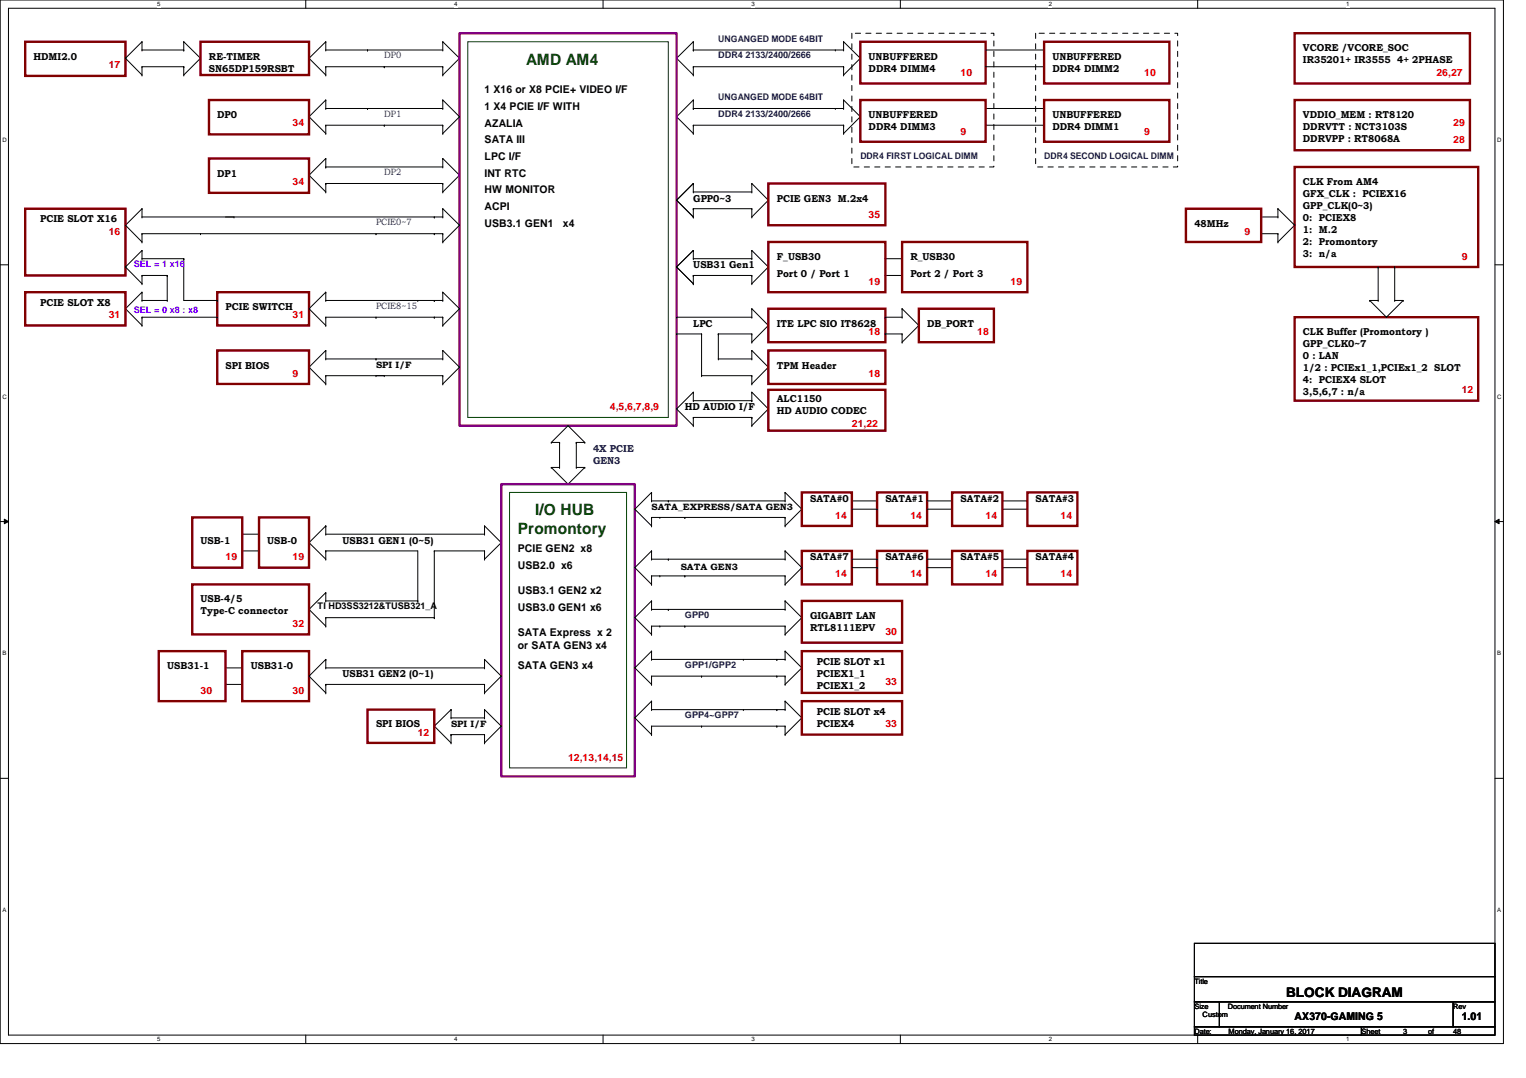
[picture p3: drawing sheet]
<svg xmlns="http://www.w3.org/2000/svg" width="297mm" height="210mm" viewBox="0 0 297 210" stroke-linecap="round" stroke-linejoin="round" font-family="sans-serif">
<path d="M0 0h292.6v203.2h-292.6zM1.6 1.6h289.4v199.9h-289.4z" fill="none" stroke="#000" stroke-width=".19"/>
<g fill="#fff">
<path d="M30.6 .2h.6v1.3h-.6z"/>
<path d="M30.6 201.7h.6v1.3h-.6z"/>
</g>
<path d="M59.5 0v1.6M59.5 201.5v1.7" fill="none" stroke="#000" stroke-width=".19"/>
<g fill="#fff">
<path d="M88.4 .2h.6v1.3h-.6z"/>
<path d="M88.4 201.7h.6v1.3h-.6z"/>
</g>
<path d="M117.4 0v1.6M117.4 201.5v1.7" fill="none" stroke="#000" stroke-width=".19"/>
<g fill="#fff">
<path d="M146.3 .2h.6v1.3h-.6z"/>
<path d="M146.3 201.7h.6v1.3h-.6z"/>
</g>
<path d="M175.3 0v1.6M175.3 201.5v1.7" fill="none" stroke="#000" stroke-width=".19"/>
<g fill="#fff">
<path d="M204.2 .2h.6v1.3h-.6z"/>
<path d="M204.2 201.7h.6v1.3h-.6z"/>
</g>
<path d="M233.1 0v1.6M233.1 201.5v1.7" fill="none" stroke="#000" stroke-width=".19"/>
<g fill="#fff">
<path d="M262 .2h.6v1.3h-.6z"/>
<path d="M262 201.7h.6v1.3h-.6z"/>
<path d="M.5 26.6h.8v1.3h-.8z"/>
<path d="M291.4 26.6h.8v1.3h-.8z"/>
<path d="M.5 76.5h.8v1.4h-.8z"/>
<path d="M291.4 76.5h.8v1.4h-.8z"/>
</g>
<path d="M0 51.6h1.6M291 51.6h1.6" fill="none" stroke="#000" stroke-width=".19"/>
<g fill="#fff">
<path d="M.5 126.5h.7v1.3h-.7z"/>
<path d="M291.4 126.5h.7v1.3h-.7z"/>
</g>
<path d="M0 101.6h1.6M.8 101.1l.8 .5-.8 .4zM291 101.6l.8-.5v.9zM291 101.6h1.6" fill="none" stroke="#000" stroke-width=".19"/>
<path d="M.8 101.1l.8 .5-.8 .4zM291 101.6l.8-.5v.9z" fill="#000"/>
<g fill="#fff">
<path d="M.5 176.5h.7v1.3h-.7z"/>
<path d="M291.4 176.5h.7v1.3h-.7z"/>
</g>
<g fill="none" stroke="#000" stroke-width=".19">
<path d="M27.6 13h.1M27.6 14.6h.1M27.6 9.7h.1M27.6 8.1h.1M27.6 13h8.2M27.6 9.7h8.2M27.6 8.1v1.6M27.6 13v1.6M27.6 8.1l-3.2 3.2 3.2 3.3M35.8 13h.1M35.8 9.7h.1M35.8 14.6h.1"/>
<path d="M35.8 8.1h.1M35.8 8.1v1.6M35.8 13v1.6M35.8 8.1l3.2 3.2-3.2 3.3M63.4 13h.1M63.4 14.6h.1M63.4 9.7h.1M63.4 8.1h.1M63.4 19.5h.1M63.4 8.1v1.6M63.4 13v1.6M63.4 19.5v1.6"/>
<path d="M63.4 13h22.8M63.4 9.7h22.8M63.4 8.1l-3.2 3.2 3.2 3.3M63.4 19.5l-3.2 3.2 3.2 3.3M71.5 9.7h.1M74.8 13h.1M86.2 13h.1M86.2 14.6h.1M86.2 8.1h.1M86.2 9.7h.1M86.2 19.5h.1M86.2 8.1v1.6"/>
<path d="M86.2 13v1.6M86.2 19.5v1.6M86.2 8.1l3.2 3.2-3.2 3.3M86.2 19.5l3.2 3.2-3.2 3.3M135 9.7h.1M135 19.5h.1M135 13h.1M135 8.1h.1M135 14.6h.1M135 13h29.2M135 9.7h29.2M135 8.1v1.6"/>
<path d="M135 13v1.6M135 19.5v1.6M135 19.5l-3.3 3.2 3.3 3.3M135 8.1l-3.3 3.2 3.3 3.3M162.6 9.7h.1M164.2 13h.1M164.2 9.7h.1M164.2 14.6h.1M164.2 8.1h.1M164.2 19.5h.1M164.2 8.1v1.6M164.2 13v1.6"/>
<path d="M164.2 19.5v1.6M164.2 8.1l3.3 3.2-3.3 3.3M164.2 19.5l3.3 3.2-3.3 3.3M191.9 13h11.3M191.9 9.7h11.3M203.2 13h.1M203.2 9.7h.1M63.4 35.7h.1M63.4 32.5h.1M63.4 37.4h.1M63.4 30.9h.1M63.4 24.4h.1"/>
<path d="M63.4 26h.1M63.4 21.1h.1M63.4 24.4v1.6M63.4 30.9v1.6M63.4 35.7v1.7M63.4 32.5h22.8M63.4 30.9l-3.2 3.2 3.2 3.3M63.4 35.7h22.8M63.4 24.4h22.8M63.4 21.1h22.8M71.5 21.1h.1M74.8 24.4h.1"/>
<path d="M86.2 35.7h.1M86.2 37.4h.1M86.2 30.9h.1M86.2 32.5h.1M86.2 24.4h.1M86.2 26h.1M86.2 21.1h.1M86.2 24.4v1.6M86.2 30.9v1.6M86.2 35.7v1.7M86.2 30.9l3.2 3.2-3.2 3.3M135 21.1h.1"/>
<path d="M135 24.4h.1M135 26h.1M135 35.7h.1M135 37.4h.1M135 24.4h29.2M135 21.1h29.2M135 24.4v1.6M135 35.7v1.7M135 35.7l-3.3 3.3 3.3 3.2M135 37.4h11.3M146.3 37.4h.1M146.3 35.7h.1"/>
<path d="M146.3 35.7v1.7M146.3 35.7l3.3 3.3-3.3 3.2M162.6 21.1h.1M164.2 24.4h.1M164.2 21.1h.1M164.2 26h.1M164.2 24.4v1.6M191.9 24.4h11.3M191.9 21.1h11.3M203.2 24.4h.1M203.2 21.1h.1M27.6 40.6h.1"/>
<path d="M27.6 42.2h.1M27.6 55.2h.1M27.6 50.4h.1M27.6 53.6h.1M27.6 48.8h.1M27.6 45.5h.1M27.6 47.1h.1M27.6 58.5h.1M27.6 56.9h.1M27.6 45.5h58.6M27.6 42.2h58.6M27.6 58.5h5"/>
<path d="M27.6 40.6l-3.2 3.3 3.2 3.2M27.6 40.6v1.6M27.6 45.5v1.6M27.6 48.8v1.6M27.6 53.6v1.6M27.6 56.9v1.6M27.6 53.6h5M27.6 50.4h8.2M27.6 48.8l-3.2 3.2 3.2 3.2M27.6 56.9l-3.2 3.2 3.2 3.3M32.6 53.6h.1M32.6 58.5h.1"/>
<path d="M32.6 53.6v4.9M35.8 50.4h.1M35.8 50.4v8.1h6.5M39 45.5h.1M42.3 58.5h.1M45.5 42.2h.1M63.4 56.9h.1M63.4 58.5h.1M63.4 56.9v1.6M63.4 58.5h22.8M63.4 56.9l-3.2 3.2 3.2 3.3M73.2 45.5h.1"/>
<path d="M81.3 58.5h.1M84.5 45.5h.1M84.5 42.2h.1M84.5 58.5h.1M86.2 40.6h.1M86.2 45.5h.1M86.2 42.2h.1M86.2 47.1h.1M86.2 56.9h.1M86.2 58.5h.1M86.2 40.6v1.6M86.2 45.5v1.6"/>
<path d="M86.2 56.9v1.6M86.2 40.6l3.2 3.3-3.2 3.2M86.2 56.9l3.2 3.2-3.2 3.3M135 53.6h.1M135 48.8h.1M135 50.4h.1M135 55.2h.1M135 40.6h.1M135 42.2h.1M135 40.6v1.6M135 48.8v1.6M135 53.6v1.6"/>
<path d="M135 53.6h11.3M135 48.8l-3.3 3.2 3.3 3.2M135 50.4h11.3M135 40.6h11.3M146.3 53.6h.1M146.3 55.2h.1M146.3 50.4h.1M146.3 48.8h.1M146.3 40.6h.1M146.3 42.2h.1M146.3 40.6v1.6M146.3 48.8v1.6"/>
<path d="M146.3 53.6v1.6M146.3 48.8l3.3 3.2-3.3 3.2M172.3 53.6h3.3M172.3 50.4h3.3M175.6 50.4h.1M175.6 53.6h.1M245.5 45.5h.1M245.5 42.2h.1M245.5 45.5h3.2M245.5 42.2h3.2M248.7 42.2h.1M248.7 47.1h.1"/>
<path d="M248.7 40.6h.1M248.7 45.5h.1M248.7 40.6v1.6M248.7 45.5v1.6M248.7 40.6l3.3 3.3-3.3 3.2M266.6 58.5h.1M266.6 58.5l3.3 3.3 3.2-3.3M266.6 58.5h1.7M268.3 52h.1M268.3 58.5h.1M268.3 52v6.5M271.5 58.5h.1"/>
<path d="M271.5 52h.1M271.5 58.5h1.6M271.5 52v6.5M273.1 58.5h.1M27.6 61.8h.1M27.6 63.4h.1M27.6 61.8v1.6M27.6 61.8h14.7M42.3 61.8h.1M63.4 63.4h.1M63.4 61.8h.1M63.4 68.2h.1"/>
<path d="M63.4 74.8h.1M63.4 69.9h.1M63.4 73.2h.1M63.4 61.8v1.6M63.4 68.2v1.7M63.4 73.2v1.6M63.4 69.9h22.8M63.4 73.2h22.8M63.4 61.8h22.8M63.4 68.2l-3.2 3.3 3.2 3.3M73.2 61.8h.1M73.2 69.9h.1"/>
<path d="M73.2 73.2h.1M74.8 73.2h.1M84.5 61.8h.1M86.2 61.8h.1M86.2 63.4h.1M86.2 73.2h.1M86.2 74.8h.1M86.2 68.2h.1M86.2 69.9h.1M86.2 61.8v1.6M86.2 68.2v1.7M86.2 73.2v1.6"/>
<path d="M86.2 68.2l3.2 3.3-3.2 3.3M131.7 65h.1M131.7 61.8h.1M131.7 65h4.9M131.7 61.8h14.6M135 78h.1M135 76.4h.1M135 76.4v1.6M135 76.4l-3.3 3.2 3.3 3.3M135 78h11.3M136.6 65h.1M136.6 73.2h.1"/>
<path d="M136.6 65v8.2M136.6 73.2h9.7M139.8 65h.1M139.8 69.9h.1M139.8 65v4.9M139.8 69.9h6.5M139.8 65h6.5M146.3 76.4h.1M146.3 78h.1M146.3 68.2h.1M146.3 73.2h.1M146.3 69.9h.1"/>
<path d="M146.3 74.8h.1M146.3 65h.1M146.3 66.6h.1M146.3 61.8h.1M146.3 60.1h.1M146.3 60.1v1.7M146.3 65v1.6M146.3 68.2v1.7M146.3 73.2v1.6M146.3 76.4v1.6M146.3 76.4l3.3 3.2-3.3 3.3M146.3 68.2l3.3 3.3-3.3 3.3"/>
<path d="M146.3 60.1l3.3 3.3-3.3 3.2M172.3 65h.1M172.3 61.8h.1M172.3 65h3.3M172.3 61.8h3.3M175.6 60.1h.1M175.6 65h.1M175.6 61.8h.1M175.6 66.6h.1M175.6 60.1l3.3 3.3-3.3 3.2M175.6 60.1v1.7M175.6 65v1.6"/>
<path d="M107.3 91h.1M107.3 86.1h.1M107.3 91l3.3 3.3 3.2-3.3M107.3 86.1l3.3-3.2 3.2 3.2M107.3 86.1h1.6M107.3 91h1.6M108.9 86.1h.1M108.9 91h.1M108.9 86.1v4.9M112.2 86.1h.1M112.2 91h.1M112.2 86.1h1.6"/>
<path d="M112.2 91h1.6M112.2 86.1v4.9M113.8 91h.1M113.8 86.1h.1M126.8 95.9h.1M126.8 97.5h.1M126.8 97.5h26M126.8 95.9l-3.2 3.2 3.2 3.3M126.8 95.9v1.6M130.1 97.5h.1M135 81.3h.1M135 82.9h.1"/>
<path d="M135 81.3v1.6M135 81.3h11.3M146.3 81.3h.1M146.3 82.9h.1M146.3 81.3v1.6M152.8 95.9h.1M152.8 97.5h.1M152.8 95.9l3.3 3.2-3.3 3.3M152.8 95.9v1.6M165.8 97.5h4.9M165.8 99.1h4.9M170.7 97.5h.1"/>
<path d="M170.7 99.1h.1M180.5 97.5h4.8M180.5 99.1h4.8M185.3 97.5h.1M185.3 99.1h.1M195.1 97.5h4.9M195.1 99.1h4.9M200 99.1h.1M200 97.5h.1M47.2 104h3.2M47.2 107.3h3.2M50.4 104h.1"/>
<path d="M50.4 107.3h.1M63.4 117h.1M63.4 115.4h.1M63.4 104h.1M63.4 108.9h.1M63.4 102.4h.1M63.4 107.3h.1M63.4 107.3h17.9v9.7M63.4 117h17.9M63.4 115.4l-3.2 3.3 3.2 3.2M63.4 102.4v1.6M63.4 107.3v1.6"/>
<path d="M63.4 115.4v1.6M63.4 104h30.9M63.4 102.4l-3.2 3.3 3.2 3.2M81.3 117h.1M84.5 107.3h.1M84.5 107.3v13M84.5 107.3h9.8M94.3 102.4h.1M94.3 107.3h.1M94.3 104h.1M94.3 108.9h.1M94.3 102.4l3.3 3.3-3.3 3.2"/>
<path d="M94.3 102.4v1.6M94.3 107.3v1.6M126.8 102.4h.1M126.8 100.8h.1M126.8 107.3h.1M126.8 113.8h.1M126.8 112.1h.1M126.8 108.9h.1M126.8 117h.1M126.8 118.7h.1M126.8 108.9h26M126.8 100.8h26"/>
<path d="M126.8 100.8v1.6M126.8 107.3v1.6M126.8 112.1v1.7M126.8 117v1.7M126.8 112.1h26M126.8 107.3l-3.2 3.2 3.2 3.3M126.8 118.7h26M126.8 117l-3.2 3.3 3.2 3.2M128.4 100.8h.1M128.4 112.1h.1M130.1 108.9h.1M130.1 118.7h.1"/>
<path d="M133.3 100.8h.1M133.3 112.1h.1M152.8 100.8h.1M152.8 102.4h.1M152.8 107.3h.1M152.8 112.1h.1M152.8 108.9h.1M152.8 113.8h.1M152.8 117h.1M152.8 118.7h.1M152.8 100.8v1.6M152.8 107.3v1.6"/>
<path d="M152.8 112.1v1.7M152.8 117v1.7M152.8 107.3l3.3 3.2-3.3 3.3M152.8 117l3.3 3.3-3.3 3.2M165.8 110.5h4.9M165.8 108.9h4.9M170.7 110.5h.1M170.7 108.9h.1M180.5 110.5h4.8M180.5 108.9h4.8M185.3 110.5h.1M185.3 108.9h.1"/>
<path d="M195.1 110.5h4.9M195.1 108.9h4.9M200 110.5h.1M200 108.9h.1M43.9 130h3.3M43.9 133.3h3.3M47.2 130h.1M47.2 133.3h.1M63.4 121.9h.1M63.4 120.3h.1M63.4 128.4h.1M63.4 133.3h.1"/>
<path d="M63.4 130h.1M63.4 134.9h.1M63.4 120.3h21.1M63.4 120.3v1.6M63.4 128.4v1.6M63.4 133.3v1.6M63.4 130h30.9M63.4 133.3h30.9M63.4 128.4l-3.2 3.3 3.2 3.2M84.5 120.3h.1M87.8 138.2h.1M87.8 139.8h.1"/>
<path d="M87.8 138.2v1.6M87.8 139.8h6.5M87.8 138.2l-3.3 3.2 3.3 3.3M94.3 138.2h.1M94.3 139.8h.1M94.3 128.4h.1M94.3 133.3h.1M94.3 130h.1M94.3 134.9h.1M94.3 128.4v1.6M94.3 133.3v1.6M94.3 138.2v1.6"/>
<path d="M94.3 138.2l3.3 3.2-3.3 3.3M94.3 128.4l3.3 3.3-3.3 3.2M126.8 136.5h.1M126.8 138.2h.1M126.8 126.8h.1M126.8 131.7h.1M126.8 133.3h.1M126.8 128.4h.1M126.8 123.5h.1M126.8 121.9h.1M126.8 121.9v1.6M126.8 126.8v1.6"/>
<path d="M126.8 131.7v1.6M126.8 136.5v1.7M126.8 136.5l-3.2 3.3 3.2 3.2M126.8 138.2h26M126.8 126.8l-3.2 3.2 3.2 3.3M126.8 128.4h26M126.8 131.7h26M126.8 121.9h26M128.4 121.9h.1M133.3 121.9h.1M136.6 131.7h.1M144.7 138.2h.1"/>
<path d="M144.7 128.4h.1M151.2 138.2h.1M151.2 128.4h.1M151.2 131.7h.1M152.8 136.5h.1M152.8 138.2h.1M152.8 133.3h.1M152.8 131.7h.1M152.8 126.8h.1M152.8 128.4h.1M152.8 121.9h.1M152.8 123.5h.1"/>
<path d="M152.8 121.9v1.6M152.8 126.8v1.6M152.8 131.7v1.6M152.8 136.5v1.7M152.8 136.5l3.3 3.3-3.3 3.2M152.8 126.8l3.3 3.2-3.3 3.3M0 151.6h1.6M87.8 143h.1M87.8 144.7h.1M87.8 143v1.7M87.8 143h6.5M94.3 143h.1"/>
<path d="M94.3 144.7h.1M94.3 143v1.7M126.8 141.4h.1M126.8 143h.1M126.8 141.4v1.6M126.8 141.4h26M136.6 141.4h.1M151.2 141.4h.1M152.8 143h.1M152.8 141.4h.1M152.8 141.4v1.6M291 151.6h1.6"/>
<path d="M232.5 183.7h58.5v6.5h-58.5zM232.5 190.2h58.5v4.9h-58.5zM232.5 195.1h4.9v4.8h-4.9zM232.5 199.9h32.5v1.6h-32.5zM237.4 195.1h45.5v4.8h-45.5zM265 199.9h26v1.6h-26zM282.9 195.1h8.1v4.8h-8.1z"/>
</g>
<g fill="none" stroke="#800000" stroke-width=".47">
<path d="M4.9 8.1h19.5v6.7h-19.5zM39 8.1h21.2v6.5h-21.2zM40.7 19.5h19.5v6.7h-19.5zM167.5 8.1h24.4v8.2h-24.4zM167.5 19.5h24.4v8.1h-24.4zM203.2 19.5h24.4v8.1h-24.4zM203.2 8.1h24.4v8.2h-24.4zM252 6.5h34.1v9.8h-34.1zM252 19.5h34.1v9.8h-34.1zM40.7 30.9h19.5v6.6h-19.5zM149.6 35.7h22.7v8.2h-22.7zM252 32.5h35.7v19.5h-35.7z"/>
<path d="M4.9 40.6h19.5v13h-19.5zM4.9 56.9h19.5v6.5h-19.5zM42.3 56.9h17.9v6.5h-17.9zM149.6 47.1h22.7v9.8h-22.7zM175.6 47.1h24.4v9.8h-24.4zM230.8 40.6h14.7v6.5h-14.7zM42.3 68.2h17.9v6.6h-17.9zM149.6 75.9h22.7v8h-22.7zM149.6 68.2h22.7v6.6h-22.7zM149.6 60.1h22.7v6.5h-22.7zM178.9 60.1h14.6v6.5h-14.6zM252 61.8h35.7v16.2h-35.7z"/>
<path d="M156.1 95.9h9.7v6.5h-9.7zM170.7 95.9h9.8v6.5h-9.8zM185.3 95.9h9.8v6.5h-9.8zM200 95.9h9.7v6.5h-9.7zM37.4 100.8h9.8v9.7h-9.8zM37.4 113.8h22.8v9.7h-22.8zM50.4 100.8h9.8v9.7h-9.8zM156.1 107.3h9.7v6.5h-9.7zM156.1 117h19.5v8.1h-19.5zM170.7 107.3h9.8v6.5h-9.8zM185.3 107.3h9.8v6.5h-9.8zM200 107.3h9.7v6.5h-9.7z"/>
<path d="M30.9 126.8h13v9.7h-13zM47.2 126.8h13v9.7h-13zM71.5 138.2h13v6.5h-13zM156.1 136.5h19.5v6.5h-19.5zM156.1 126.8h19.5v8.1h-19.5z"/>
</g>
<path d="M91.1 8.1h39v73.2h-39zM99.2 95.9h22.8v53.6h-22.8z" fill="none" stroke="#004000" stroke-width=".19"/>
<path d="M89.4 6.5h42.3v76.4h-42.3zM97.6 94.3h26v56.9h-26z" fill="none" stroke="#800080" stroke-width=".47"/>
<path d="M165.8 6.5h27.7v26h-27.7zM201.6 6.5h27.6v26h-27.6z" fill="none" stroke="#000" stroke-width=".19" stroke-dasharray="1 1 1 1 1 1 1 1"/>
<g font-size="3" fill="#004000">
<text x="102.4" y="12.6">AMD AM4</text>
<text x="104.2" y="100.4">I/O HUB</text>
<text x="100.8" y="104">Promontory</text>
</g>
<text font-size="2.6" x="250.4" y="194.2">BLOCK DIAGRAM</text>
<g font-size="2.1">
<text x="94.3" y="18.2">1 X16 or X8 PCIE+ VIDEO I/F</text>
<text x="94.3" y="21.4">1 X4 PCIE I/F WITH</text>
<text x="94.3" y="27.9">SATA III</text>
<text x="94.3" y="24.6">AZALIA</text>
<text x="94.3" y="34.4">INT RTC</text>
<text x="94.3" y="31.2">LPC I/F</text>
<text x="94.3" y="37.6">HW MONITOR</text>
<text x="94.3" y="40.9">ACPI</text>
<text x="94.3" y="44.2">USB3.1 GEN1</text>
<text x="109.6" y="44.2">x4</text>
<text x="100.8" y="107.6">PCIE GEN2 x8</text>
<text x="100.8" y="110.8">USB2.0 x6</text>
<text x="100.8" y="118.9">USB3.0 GEN1 x6</text>
<text x="100.8" y="115.7">USB3.1 GEN2 x2</text>
<text x="100.8" y="123.8">SATA Express x 2</text>
<text x="100.8" y="126.3">or SATA GEN3 x4</text>
<text x="100.8" y="130.3">SATA GEN3 x4</text>
<text x="252" y="198.6">AX370-GAMING 5</text>
<text x="284.5" y="198.6">1.01</text>
</g>
<g font-size="1.9">
<text x="6.5" y="11.6">HDMI2.0</text>
<text x="40.7" y="11.6">RE-TIMER</text>
<text x="169.1" y="11.6">UNBUFFERED</text>
<text x="204.8" y="11.6">UNBUFFERED</text>
<text x="253.6" y="10">VCORE /VCORE_SOC</text>
<text x="40.7" y="13.9">SN65DP159RSBT</text>
<text x="169.1" y="13.9">DDR4 DIMM4</text>
<text x="204.8" y="13.9">DDR4 DIMM2</text>
<text x="253.6" y="12.3">IR35201+ IR3555 4+ 2PHASE</text>
<text x="42.3" y="23">DP0</text>
<text x="169.1" y="23">UNBUFFERED</text>
<text x="204.8" y="23">UNBUFFERED</text>
<text x="253.6" y="23">VDDIO_MEM : RT8120</text>
<text x="169.1" y="25.3">DDR4 DIMM3</text>
<text x="204.8" y="25.3">DDR4 DIMM1</text>
<text x="253.6" y="25.3">DDRVTT : NCT3103S</text>
<text x="253.6" y="27.6">DDRVPP : RT8068A</text>
<text x="42.3" y="34.4">DP1</text>
<text x="253.6" y="36">CLK From AM4</text>
<text x="135" y="39.2">GPP0~3</text>
<text x="151.2" y="39.2">PCIE GEN3 M.2x4</text>
<text x="253.6" y="38.3">GFX_CLK : PCIEX16</text>
<text x="253.6" y="40.6">GPP_CLK(0~3)</text>
<text x="7.8" y="43.3">PCIE SLOT X16</text>
<text x="232.5" y="44.1">48MHz</text>
<text x="253.6" y="43">0: PCIEX8</text>
<text x="253.6" y="45.3">1: M.2</text>
<text x="253.6" y="47.6">2: Promontory</text>
<text x="135" y="52.2">USB31 Gen1</text>
<text x="151.2" y="53.8">Port 0 / Port 1</text>
<text x="151.2" y="50.6">F_USB30</text>
<text x="177.2" y="53.8">Port 2 / Port 3</text>
<text x="177.2" y="50.6">R_USB30</text>
<text x="253.6" y="50">3: n/a</text>
<text x="7.8" y="59.6">PCIE SLOT X8</text>
<text x="43.9" y="60.4">PCIE SWITCH</text>
<text x="135" y="63.6">LPC</text>
<text x="151.2" y="63.6">ITE LPC SIO IT8628</text>
<text x="180.5" y="63.6">DB_PORT</text>
<text x="253.6" y="65.2">CLK Buffer (Promontory )</text>
<text x="43.9" y="71.8">SPI BIOS</text>
<text x="151.2" y="71.8">TPM Header</text>
<text x="253.6" y="67.6">GPP_CLK0~7</text>
<text x="253.6" y="69.9">0 : LAN</text>
<text x="253.6" y="72.2">1/2 : PCIEx1_1,PCIEx1_2 SLOT</text>
<text x="253.6" y="74.5">4: PCIEX4 SLOT</text>
<text x="253.6" y="76.9">3,5,6,7 : n/a</text>
<text x="133.3" y="79.9">HD AUDIO I/F</text>
<text x="151.2" y="78.2">ALC1150</text>
<text x="151.2" y="80.6">HD AUDIO CODEC</text>
<text x="157.7" y="97.7">SATA#0</text>
<text x="172.3" y="97.7">SATA#1</text>
<text x="187" y="97.7">SATA#2</text>
<text x="201.6" y="97.7">SATA#3</text>
<text x="39" y="105.9">USB-1</text>
<text x="52" y="105.9">USB-0</text>
<text x="66.7" y="105.9">USB31 GEN1 (0~5)</text>
<text x="157.7" y="109.1">SATA#7</text>
<text x="172.3" y="109.1">SATA#6</text>
<text x="187" y="109.1">SATA#5</text>
<text x="201.6" y="109.1">SATA#4</text>
<text x="39" y="117.3">USB-4/5</text>
<text x="39" y="119.6">Type-C connector</text>
<text x="157.7" y="120.5">GIGABIT LAN</text>
<text x="157.7" y="122.9">RTL8111EPV</text>
<text x="32.6" y="130.3">USB31-1</text>
<text x="48.8" y="130.3">USB31-0</text>
<text x="66.7" y="131.9">USB31 GEN2 (0~1)</text>
<text x="159" y="129.5">PCIE SLOT x1</text>
<text x="159" y="131.8">PCIEX1_1</text>
<text x="159" y="134.1">PCIEX1_2</text>
<text x="73.2" y="141.6">SPI BIOS</text>
<text x="159" y="139.2">PCIE SLOT x4</text>
<text x="159" y="141.5">PCIEX4</text>
</g>
<g font-size="1.9" fill="#f00">
<text x="21.2" y="13.2">17</text>
<text x="187" y="14.8">10</text>
<text x="222.7" y="14.8">10</text>
<text x="279.6" y="14.8">26,27</text>
<text x="56.9" y="24.6">34</text>
<text x="187" y="26.2">9</text>
<text x="222.7" y="26.2">9</text>
<text x="282.9" y="24.6">29</text>
<text x="282.9" y="27.8">28</text>
<text x="56.9" y="35.9">34</text>
<text x="21.2" y="45.7">16</text>
<text x="169.1" y="42.5">35</text>
<text x="242.2" y="45.7">9</text>
<text x="284.5" y="50.6">9</text>
<text x="169.1" y="55.5">19</text>
<text x="196.7" y="55.5">19</text>
<text x="21.2" y="61.9">31</text>
<text x="56.9" y="61.9">31</text>
<text x="169.1" y="65.2">18</text>
<text x="190.2" y="65.2">18</text>
<text x="56.9" y="73.3">9</text>
<text x="169.1" y="73.3">18</text>
<text x="284.5" y="76.6">12</text>
<text x="118.7" y="79.8">4,5,6,7,8,9</text>
<text x="165.8" y="83.1">21,22</text>
<text x="162.6" y="101">14</text>
<text x="177.2" y="101">14</text>
<text x="191.9" y="101">14</text>
<text x="206.5" y="101">14</text>
<text x="43.9" y="109.1">19</text>
<text x="56.9" y="109.1">19</text>
<text x="162.6" y="112.4">14</text>
<text x="177.2" y="112.4">14</text>
<text x="191.9" y="112.4">14</text>
<text x="206.5" y="112.4">14</text>
<text x="56.9" y="122.1">32</text>
<text x="172.3" y="123.7">30</text>
<text x="39" y="135.1">30</text>
<text x="56.9" y="135.1">30</text>
<text x="172.3" y="133.5">33</text>
<text x="81.3" y="143.2">12</text>
<text x="172.3" y="141.6">33</text>
<text x="110.6" y="148.1">12,13,14,15</text>
</g>
<g font-size="1.9" fill="#000080">
<text x="115.4" y="88">4X PCIE</text>
<text x="115.4" y="90.3">GEN3</text>
</g>
<g font-size="1.8" fill="#0000a0">
<text x="74.8" y="11.3">DP0</text>
<text x="139.8" y="8.1">UNGANGED MODE 64BIT</text>
<text x="139.8" y="11.4">DDR4 2133/2400/2666</text>
<text x="74.8" y="22.7">DP1</text>
<text x="139.8" y="19.5">UNGANGED MODE 64BIT</text>
<text x="139.8" y="22.8">DDR4 2133/2400/2666</text>
<text x="74.8" y="34.1">DP2</text>
<text x="167.5" y="30.9">DDR4 FIRST LOGICAL DIMM</text>
<text x="203.2" y="30.9">DDR4 SECOND LOGICAL DIMM</text>
<text x="73.2" y="43.9">PCIE0~7</text>
<text x="73.2" y="60.1">PCIE8~15</text>
<text x="133.3" y="120.3">GPP0</text>
<text x="133.3" y="130">GPP1/GPP2</text>
<text x="133.3" y="139.8">GPP4~GPP7</text>
</g>
<g font-size="1.8" fill="#8000ff">
<text x="26" y="52">SEL = 1 x16</text>
<text x="26" y="61">SEL = 0 x8 : x8</text>
</g>
<g font-size="1.8">
<text x="73.2" y="71.6">SPI I/F</text>
<text x="126.8" y="99.2">SATA_EXPRESS/SATA GEN3</text>
<text x="132.5" y="111.1">SATA GEN3</text>
<text x="61.8" y="118.7">TI HD3SS3212&amp;TUSB321_A</text>
<text x="87.8" y="141.5">SPI I/F</text>
</g>
<g font-size="1.4">
<text x="232.5" y="191.5">Title</text>
<text x="232.5" y="196.4">Size</text>
<text x="239" y="196.4">Document Number</text>
<text x="282.9" y="196.4">Rev</text>
<text x="232.5" y="201.3">Date:</text>
<text x="234.1" y="198">Custom</text>
<text x="239.1" y="201.3">Monday, January 16, 2017</text>
<text x="265" y="201.3">Sheet</text>
<text x="273.1" y="201.3">3</text>
<text x="278" y="201.3">of</text>
<text x="282.9" y="201.3">48</text>
</g>
<g font-size="1.2">
<text x="30.6" y="1.2">5</text>
<text x="88.4" y="1.2">4</text>
<text x="146.3" y="1.2">3</text>
<text x="204.2" y="1.2">2</text>
<text x="262" y="1.2">1</text>
<text x=".5" y="27.6">D</text>
<text x="291.4" y="27.6">D</text>
<text x=".5" y="77.6">C</text>
<text x="291.4" y="77.6">C</text>
<text x=".5" y="127.6">B</text>
<text x="291.4" y="127.6">B</text>
<text x=".5" y="177.6">A</text>
<text x="291.4" y="177.6">A</text>
<text x="30.6" y="202.8">5</text>
<text x="88.4" y="202.8">4</text>
<text x="146.3" y="202.8">3</text>
<text x="204.2" y="202.8">2</text>
<text x="262" y="202.8">1</text>
</g>
</svg>
